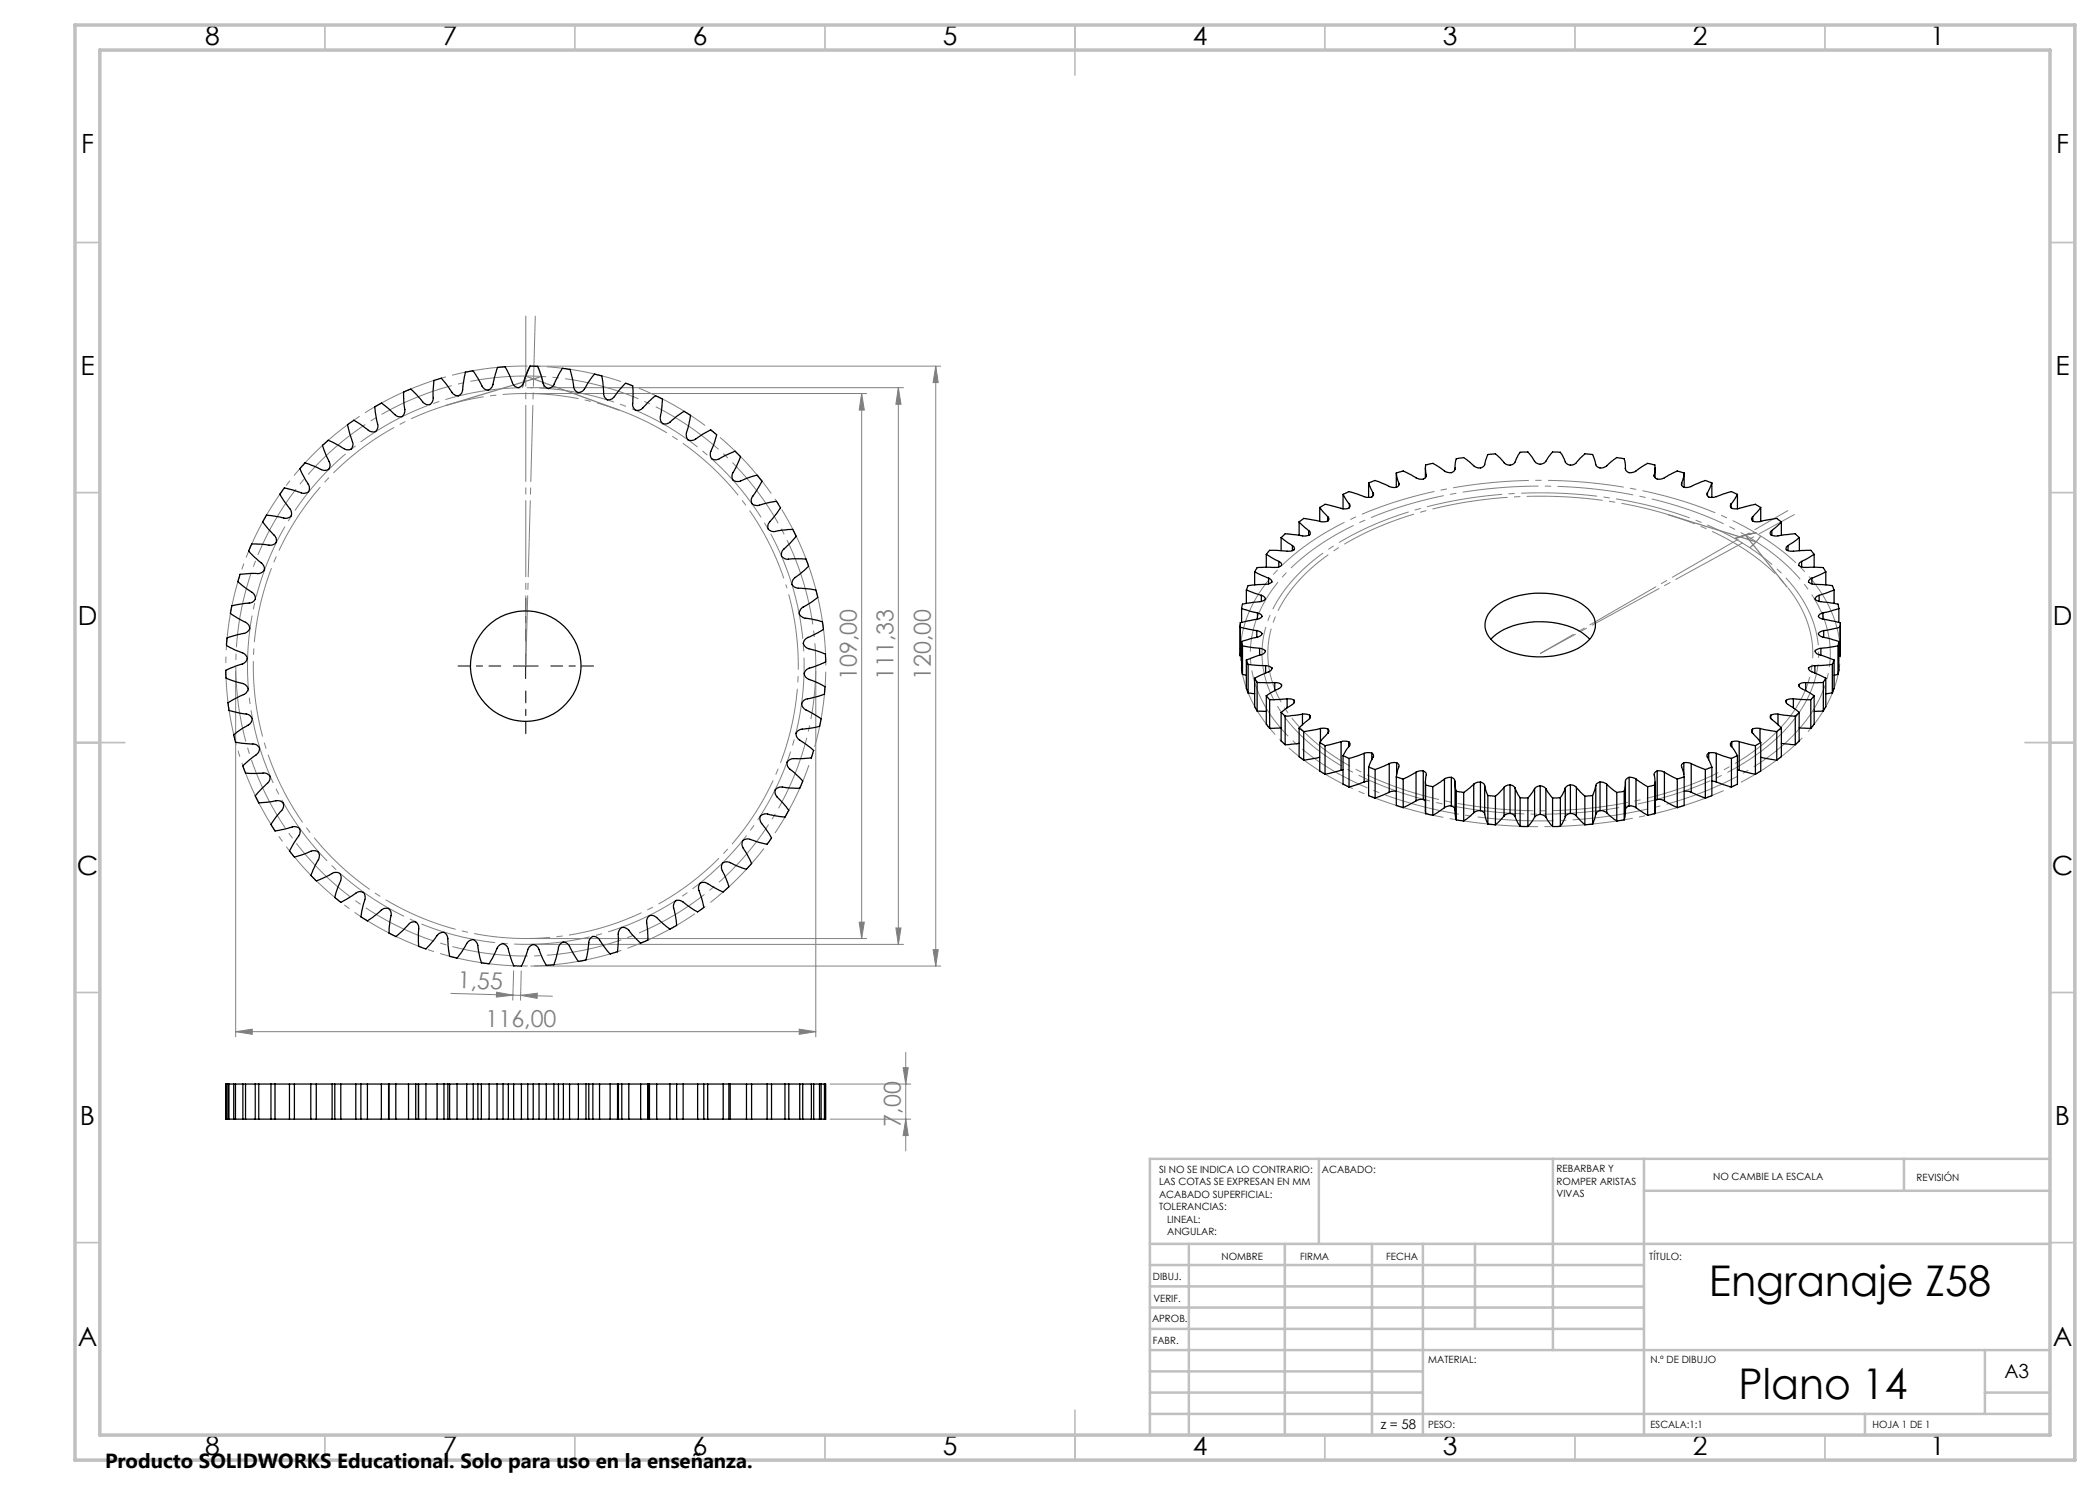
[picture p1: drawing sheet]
<svg xmlns="http://www.w3.org/2000/svg" width="420mm" height="297mm" viewBox="0 0 420 297" stroke-linecap="round" stroke-linejoin="round" font-family="sans-serif">
<g fill="none" stroke="#808080" stroke-width=".2">
<path d="M106.2 77.5h74.5M106.2 78.7h67.1M106.2 73.2h81.9M172.3 78.7l.6 3.3h-1.1zM172.3 78.7v109M179.7 77.5l.5 3.4h-1zM179.7 77.5v111.4M187.1 73.2l.5 3.3h-1zM187.1 73.2v120M47.1 134.2v73.2M163.2 134.2v73.2M90.2 198.7l12.4 .3"/>
<path d="M99.3 198.4l3.3 .6-3.3 .4zM102.6 199l1.5 .1M102.7 194.2l-.1 5.8M104.1 199.1l3.4-.5-.1 1.1zM104.1 199.1l6.4 .1M104.2 194.2l-.1 5.9M106.2 188.9h74.5M106.2 187.7h67.1M106.2 193.2h81.9M171.8 184.4h1.1l-.6 3.3zM179.2 185.6h1l-.5 3.3zM186.6 189.9h1l-.5 3.3z"/>
<path d="M47.1 206.3l3.3-.5v1.1zM47.1 206.3h116.1M159.8 205.8l3.4 .5-3.4 .6zM166 216.8h16.1M180.6 213.5h1l-.4 3.3zM181.2 210.5v19.7M166 223.8h16.1M181.2 223.8l.4 3.3h-1z"/>
</g>
<path d="M105.1 75.2l18.7 6.8M106 73.2a17.7 17.7 0 0 0-1.5 4.4M106.1 73l-1.1 2.6-.5 1.7M107.5 73.3a15.9 15.9 0 0 1 1.3 4.4M108.3 75.3l-19 5.8M333.7 103l17.5 5.4M349.1 107l8.3 10.4M351.1 106.6l-4.2 1.1M351.3 106.5l-4.2 1.1M352.1 107.2l-.9 1.2-1.2 1.2" fill="none" stroke="#808080" stroke-width=".25"/>
<path d="M361 147a23.5 23.5 0 0 0 7-18.4 26 26 0 0 0-9.1-16.3 61.1 61.1 0 0 0-25.5-13 99 99 0 0 0-58.5 2.5 50.4 50.4 0 0 0-21.2 14.3 22 22 0 0 0-4.8 20.3 30.5 30.5 0 0 0 11.9 15.6 72.1 72.1 0 0 0 30.7 12 97.8 97.8 0 0 0 51-4.9 51.2 51.2 0 0 0 18.5-12.1" fill="none" stroke="#808080" stroke-width=".2" stroke-dasharray="15.2 1.3 1.3 1.3" stroke-dashoffset="-.8" stroke-linecap="butt"/>
<path d="M356.2 145.5a21.3 21.3 0 0 0 6.3-16.7 24.3 24.3 0 0 0-9-15.5 59.4 59.4 0 0 0-26.4-12.1 89.4 89.4 0 0 0-50.3 3.7 43.9 43.9 0 0 0-18.7 13.3 19.6 19.6 0 0 0-.2 24.8 42.7 42.7 0 0 0 18.5 13.3 89.2 89.2 0 0 0 53 3.4 57.5 57.5 0 0 0 24.6-12.1l2.2-2.1" fill="none" stroke="#808080" stroke-width=".2" stroke-dasharray="15.2 1.3 1.3 1.3" stroke-dashoffset="3.5" stroke-linecap="butt"/>
<path d="M357.2 145.8a21.8 21.8 0 0 0 6.4-17.1 24.8 24.8 0 0 0-9.1-15.7 60.7 60.7 0 0 0-26.9-12.4 91.4 91.4 0 0 0-51.5 3.8 44.8 44.8 0 0 0-19.1 13.5 20.1 20.1 0 0 0-.2 25.4 43 43 0 0 0 17.8 13.1 89.7 89.7 0 0 0 48.3 5.3 67.6 67.6 0 0 0 28.7-11l3.4-2.7 2.2-2.2" fill="none" stroke="#808080" stroke-width=".2" stroke-dasharray="15.2 1.3 1.3 1.3" stroke-dashoffset=".6" stroke-linecap="butt"/>
<path d="M158.4 116.9a55.7 55.7 0 0 0-93.3-22.4 55.7 55.7 0 0 0 25.7 92.5 55.7 55.7 0 0 0 68.4-67.3l-.8-2.8M359.3 146.4a22.7 22.7 0 0 0 6.7-17.7 25.8 25.8 0 0 0-9.6-16.5 61.9 61.9 0 0 0-26.6-12.5 95.2 95.2 0 0 0-55 3.6 46.7 46.7 0 0 0-19.9 14 20.9 20.9 0 0 0-.2 26.5 44.8 44.8 0 0 0 18.5 13.6 92.9 92.9 0 0 0 47.4 6 73.8 73.8 0 0 0 31.9-11.2 40 40 0 0 0 6.8-5.8" fill="none" stroke="#808080" stroke-width=".2" stroke-dasharray="15.2 1.3 1.3 1.3" stroke-dashoffset="4.2" stroke-linecap="butt"/>
<path d="M162.5 115.7a60 60 0 0 0-100.5-24.2 60 60 0 0 0 27.6 99.7 60 60 0 0 0 73.8-72.5l-.9-3" fill="none" stroke="#808080" stroke-width=".2" stroke-dasharray="15.2 1.3 1.3 1.3" stroke-dashoffset=".1" stroke-linecap="butt"/>
<path d="M157.3 117.3a54.5 54.5 0 0 0-91.3-22 54.5 54.5 0 0 0 25.1 90.5 54.5 54.5 0 0 0 66.9-65.8l-.7-2.7" fill="none" stroke="#808080" stroke-width=".2" stroke-dasharray="15.2 1.3 1.3 1.3" stroke-dashoffset="-1.7" stroke-linecap="butt"/>
<path d="M160.6 116.2a58 58 0 0 0-97.2-23.3 58 58 0 0 0 26.7 96.3 58 58 0 0 0 71.3-70l-.8-3" fill="none" stroke="#808080" stroke-width=".2" stroke-dasharray="15.2 1.3 1.3 1.3" stroke-dashoffset="6.4" stroke-linecap="butt"/>
<g fill="none" stroke="#c0c0c0" stroke-width=".35">
<path d="M65 5v5M115 5v5M165 5v5M215 5v10M265 5v5M315 5v5M365 5v5M15 48.5h5M410 48.5h5M15 98.5h5M410 98.5h5M15 148.5h10"/>
<path d="M405 148.5h10M15 198.5h5M410 198.5h5M15 248.5h5M410 248.5h5M65 287v5M115 287v5M165 287v5M215 282v10M265 287v5M315 287v5M365 287v5"/>
</g>
<g fill="none" stroke="#c0c0c0" stroke-width=".5">
<path d="M263.8 231.8v17M310.6 231.8v38.2M328.8 231.8v55.2M328.8 238.2h81.2M380.8 231.8v6.4M410 231.8h-180v55.2M230 248.8h180M230 257.3h98.8M230 253h98.8M237.8 248.8v38.2M257 248.8v38.2M274.4 248.8v38.2"/>
<path d="M284.6 248.8v38.2M295 248.8v17M230 265.8h98.8M230 261.5h98.8M230 278.5h54.6M230 274.3h54.6M230 270h180M397 278.5h13M397 270v12.8M230 282.8h180M373 282.8v4.2"/>
</g>
<path d="M15 5h400v287h-400zM20 10h390v277h-390z" fill="none" stroke="#c0c0c0" stroke-width=".7"/>
<path d="M100.2 133.2h-8.6M105.2 128.2v-8.5M105.2 138.2v8.6M110.2 133.2h8.5" fill="none" stroke="#000" stroke-width=".2" stroke-dasharray="15.2 1.3 1.3 1.3" stroke-dashoffset="12.9"/>
<path d="M102.7 133.2h4.9M105.1 130.7v5" fill="none" stroke="#000" stroke-width=".2"/>
<path d="M308.1 130.7l49.5-28.6" fill="none" stroke="#808080" stroke-width=".2" stroke-dasharray="15.2 1.3 1.3 1.3" stroke-dashoffset="7.6"/>
<path d="M308.1 130.7l50.8-27.8" fill="none" stroke="#808080" stroke-width=".2" stroke-dasharray="15.2 1.3 1.3 1.3" stroke-dashoffset="7.2"/>
<path d="M105.2 133.2v-70M105.2 133.2l1.9-70" fill="none" stroke="#808080" stroke-width=".2" stroke-dasharray="15.2 1.3 1.3 1.3" stroke-dashoffset="1.2"/>
<g fill="#808080">
<path d="M47.1 206.3l3.3-.5v1.1zM159.8 205.8l3.4 .5-3.4 .6z"/>
<path d="M179.7 77.5l.5 3.4h-1zM179.2 185.6h1l-.5 3.3zM172.3 78.7l.6 3.3h-1.1zM171.8 184.4h1.1l-.6 3.3zM187.1 73.2l.5 3.3h-1zM186.6 189.9h1l-.5 3.3zM180.6 213.5h1l-.4 3.3zM181.2 223.8l.4 3.3h-1z"/>
<path d="M99.3 198.4l3.3 .6-3.3 .4zM104.1 199.1l3.4-.5-.1 1.1z"/>
</g>
<g fill="none" stroke="#000" stroke-width=".25">
<path d="M61 92.6l2.5 .9a1.71 1.71 0 0 0 2.4 .2 1.97 1.97 0 0 0-.5-2.2l-.9-2.4 .1-.2 1.1-.9 2.3 1.2a1.88 1.88 0 0 0 2.2 .6 1.96 1.96 0 0 0 0-2.3l-.7-2.6 .3-.2 1-.7 2.2 1.5a2.2 2.2 0 0 0 2 .9 1.48 1.48 0 0 0 .4-2l-.5-3 1.4-.8 1.7 1.4a2.89 2.89 0 0 0 2 1.4 1.29 1.29 0 0 0 .9-1.9l-.2-3.1 .4-.2 1.1-.4 2.1 2.2a1.21 1.21 0 0 0 1 .9 1.21 1.21 0 0 0 1.2-.5l.1-.6 .2-3.7 1.5-.5 1.6 2.1a1.98 1.98 0 0 0 1.8 1.5 1.87 1.87 0 0 0 .9-2.2l.5-2.6 1.5-.2 1.4 2.2a1.99 1.99 0 0 0 1.6 1.6 1.72 1.72 0 0 0 1.1-1.6l.8-2.9 1.1-.1h.4l1.3 2.8a1.33 1.33 0 0 0 1.7 1.2 2.16 2.16 0 0 0 1-1.7l1-2.5h1l.5 .1 .9 2.4a1.94 1.94 0 0 0 1.3 2 1.94 1.94 0 0 0 1.5-1.7l1.3-2.3h.6l.9 .2 .6 2.5a2 2 0 0 0 .9 2 1.43 1.43 0 0 0 1.7-1l1.7-2.6 .3 .1 1.2 .3 .3 3a1.34 1.34 0 0 0 1.2 1.8 2.34 2.34 0 0 0 1.5-1.4l1.7-1.9 .4 .1 1 .4 .1 2.6a2.26 2.26 0 0 0 .4 2.1 1.45 1.45 0 0 0 1.9-.7l2.2-2.1 .5 .3 .9 .4-.3 3.1a1.41 1.41 0 0 0 .6 1.9 1.66 1.66 0 0 0 1.5-.7l2.5-1.8 1.3 .8-.4 2.1a2.97 2.97 0 0 0-.3 2.5 1.3 1.3 0 0 0 2.1-.1l2.6-1.6 1.2 1-.6 2a2.86 2.86 0 0 0-.6 2.4 1.29 1.29 0 0 0 2.1 .1l2.8-1.3 1 1 .1 .1-.1 .5-1.2 2.4a1.23 1.23 0 0 0 .3 2.1 2.9 2.9 0 0 0 2.2-.6l2.1-.7 1 1.2-1.6 2.7a1.25 1.25 0 0 0 .1 2.1 3.1 3.1 0 0 0 2.2-.3l2.2-.4 .2 .3 .6 1-1.3 1.7a3.1 3.1 0 0 0-1.2 2.1 1.31 1.31 0 0 0 1.9 .8l3-.3 .7 1.3-1.4 1.7a3.1 3.1 0 0 0-1.5 1.9 1.3 1.3 0 0 0 1.8 1h3.1l.4 1.1 .1 .4-2.3 1.9a1.39 1.39 0 0 0-.8 2 2.34 2.34 0 0 0 1.9 .5l2.7 .3 .1 .6 .2 .9-2.1 1.5a1.9 1.9 0 0 0-1.6 1.7 1.99 1.99 0 0 0 2.1 1.1l2.6 .6 .2 1.5-3.1 1.6a1.12 1.12 0 0 0-.9 1.1 1.12 1.12 0 0 0 .9 1.1l3.5 1.1v1.6l-2.8 1.1a1.34 1.34 0 0 0-1.4 1.6 2.19 2.19 0 0 0 1.7 1.1l2.4 1.1v.8l-.1 .7-2.6 .8a2.12 2.12 0 0 0-1.9 .9 1.45 1.45 0 0 0 1.2 1.7l2.6 1.6-.2 1.1-.1 .4-3 .5a1.26 1.26 0 0 0-1.6 1.4 3.3 3.3 0 0 0 1.7 1.5l1.7 1.4-.4 1.5-3.1 .1a1.52 1.52 0 0 0-1.8 .9 1.89 1.89 0 0 0 1.3 1.8l1.8 1.8-.3 .9-.3 .6-2.6-.2a1.71 1.71 0 0 0-2.3 .6 2.03 2.03 0 0 0 1.1 2l1.7 2-.6 1-.2 .3-2.6-.4a2.13 2.13 0 0 0-2.2 .1 1.49 1.49 0 0 0 .4 2l1.7 2.5-.9 1.2-2.1-.5a2.83 2.83 0 0 0-2.4-.4 1.36 1.36 0 0 0 0 2.1l1.4 2.7-1 1.1-2.1-.7a2.77 2.77 0 0 0-2.3-.7 1.34 1.34 0 0 0-.3 2.1l1.2 2.9-1.2 1-1.9-1a3.2 3.2 0 0 0-2.3-.9 1.35 1.35 0 0 0-.5 2l.9 3-1.3 .9-1.8-1.2a3.2 3.2 0 0 0-2.2-1.1 1.29 1.29 0 0 0-.6 1.9l.4 3.1-1.3 .7-1.7-1.4a2.97 2.97 0 0 0-2-1.3 1.29 1.29 0 0 0-.9 1.9l.2 3-1.5 .6-1.5-1.5a3.2 3.2 0 0 0-1.6-1.6 1.13 1.13 0 0 0-1.4 1.3l-.1 3.6-1.5 .4-1.6-2.1a1.8 1.8 0 0 0-2-1.3 1.69 1.69 0 0 0-.7 1.6l-.5 3-1.5 .3-1.2-1.9a3.5 3.5 0 0 0-1.3-1.8 1.25 1.25 0 0 0-1.6 1.4l-.8 3-1.5 .1-1-2a3.1 3.1 0 0 0-1.3-2.1 1.32 1.32 0 0 0-1.6 1.4l-1.1 2.8h-.8h-.8l-1-3a1.46 1.46 0 0 0-1.3-1.4 2.09 2.09 0 0 0-1.3 1.7l-1.3 2.3-.8-.1-.7-.1-.6-2.6a1.99 1.99 0 0 0-1-2.1 1.9 1.9 0 0 0-1.8 1.6l-1.5 2.1-1.5-.3-.3-2.7a2 2 0 0 0-.8-2.1 1.85 1.85 0 0 0-1.9 1.3l-1.7 2-.4-.1-1.1-.4v-2.6a2.09 2.09 0 0 0-.4-2.2 1.43 1.43 0 0 0-1.9 .7l-2.2 2.1-1.4-.7 .3-3a1.3 1.3 0 0 0-.8-2 2.27 2.27 0 0 0-1.7 1l-2.1 1.6-1-.6-.3-.2 .5-2.6a1.73 1.73 0 0 0-.2-2.4 1.56 1.56 0 0 0-1.7 .5l-2.6 1.6-1.2-1 .6-2.1a3 3 0 0 0 .5-2.4 1.27 1.27 0 0 0-2-.1l-2.4 1.1-.4 .2-.2-.1-.9-1 1.3-2.8a1.23 1.23 0 0 0-.4-2.1 2.9 2.9 0 0 0-2.1 .6l-2.1 .6-.7-.7-.3-.5 1.1-1.9a3.1 3.1 0 0 0 1-2.2 1.16 1.16 0 0 0-1.6-.7l-3.4 .8-.8-1.3 1.5-2.1a2.1 2.1 0 0 0 1-2 1.41 1.41 0 0 0-1.9-.6l-3 .4-.8-1.4 1.5-1.7a3 3 0 0 0 1.5-1.9 1.31 1.31 0 0 0-1.8-.9l-3.1-.1-.5-1.4 1.6-1.5a3.2 3.2 0 0 0 1.7-1.7 1.32 1.32 0 0 0-1.7-1.2l-3.1-.4-.4-1.4 1.8-1.3a2.81 2.81 0 0 0 1.9-1.6 1.21 1.21 0 0 0-1.2-1.3l-3.4-.7-.2-1.6 2.3-1.2a1.94 1.94 0 0 0 1.7-1.5 1.94 1.94 0 0 0-1.9-1.3l-2.5-.9v-.6v-.9l2.4-1a1.99 1.99 0 0 0 1.9-1.4 1.6 1.6 0 0 0-1.4-1.3l-2.8-1.3v-.4l.1-1.1 3-.9a1.49 1.49 0 0 0 1.5-1.2 2 2 0 0 0-1.6-1.4l-2.2-1.4 .3-1.6 2.6-.4a1.87 1.87 0 0 0 2.1-.9 1.98 1.98 0 0 0-1.5-1.8l-2-1.7 .3-1.2 .1-.2 2.7-.2a1.94 1.94 0 0 0 2.1-.7 1.93 1.93 0 0 0-1.2-1.9l-1.9-1.9 .5-1.1 .1-.3 2.7 .1a1.93 1.93 0 0 0 2.2-.4 1.59 1.59 0 0 0-.7-1.8l-2-2.3 .3-.5 .5-.9 3 .5a1.36 1.36 0 0 0 2-.7 2.32 2.32 0 0 0-.9-1.8l-1.4-2.2 .6-.9 .3-.3 2.5 .7a1.96 1.96 0 0 0 2.3 0 1.88 1.88 0 0 0-.5-2.2l-1.2-2.4zM268.6 98.9l1.3 1.9M268.6 98.9v2.9M273.7 96.6l.9 2M273.7 96.6l.3-.2a2.07 2.07 0 0 1 2.5 .3l1 .4a1.5 1.5 0 0 0 2.3-.2v-.3M273.7 96.6v2.9M274.6 98.6a.73 .73 0 0 1-.2 .8 .73 .73 0 0 1-.8 .1l-2.6-.8a2.13 2.13 0 0 0-2.4 .2M274.6 98.6v.5M279.3 94.6l.5 2M279.3 94.6l.5-.2a1.94 1.94 0 0 1 2.2 .5l.9 .5a1.52 1.52 0 0 0 2.4-.2v-.2M279.3 94.6v2.9M279.8 96.6v.4"/>
<path d="M285.1 93.6v1.9M285.3 95l-.2-2 .4-.1a1.86 1.86 0 0 1 2.3 .5l.5 .4a1.8 1.8 0 0 0 2.6 .3l.2-1.6a.83 .83 0 0 1 1.1-.9l.5-.1 1.6 1.2a1.59 1.59 0 0 0 2.6 .3l.4-1.4a.95 .95 0 0 1 1.2-.8h.2a.64 .64 0 0 1 .9 .4l.6 .6a2.07 2.07 0 0 0 1.8 1.2h.2a1.45 1.45 0 0 0 1.1-1.4l.3-.4a1.28 1.28 0 0 1 1.6-.8h.4l.9 1.1a1.58 1.58 0 0 0 1.5 1.3 1.58 1.58 0 0 0 1.6-1.3l.9-1.1h.6a1.22 1.22 0 0 1 1.5 1l.2 .2a1.5 1.5 0 0 0 1.2 1.4 1.5 1.5 0 0 0 1.7-.9l.6-.7a1.42 1.42 0 0 1 1.8-.5h.4l.5 1.2a1.35 1.35 0 0 0 .8 1.4 1.35 1.35 0 0 0 1.5-.3l1.2-1.1a1.61 1.61 0 0 1 2-.4l.3 .1 .2 .9a1.64 1.64 0 0 0 .4 1.6 1.86 1.86 0 0 0 2.4-.5l.8-.6a1.68 1.68 0 0 1 2-.3l.4 .1-.2 2M285.3 95v.2M291 93.6v.2M325.1 93.6v.2M330.8 95v.2M331 93.6v1.9M336.3 96.6v.4M336.8 94.6l-.5-.2a1.68 1.68 0 0 0-1.9 .3l-1.2 .7a1.52 1.52 0 0 1-2.4-.2v-.2M336.8 94.6l-.5 2M336.8 94.6v2.9M341.5 98.6a.73 .73 0 0 0 .2 .8 .73 .73 0 0 0 .8 .1l2.6-.8a2.13 2.13 0 0 1 2.4 .2"/>
<path d="M341.5 98.6v.5M342.4 96.6l-.3-.2a2.07 2.07 0 0 0-2.5 .3l-1 .4a1.5 1.5 0 0 1-2.3-.2v-.3M342.4 96.6l-.9 2M342.4 96.6v2.9M347.5 98.9l-1.3 1.9M347.5 98.9v2.9M249.3 118l3 1.1M249.3 118v2.7M250.9 114.4l2.8 1.2M250.9 114.4v2.6M252.3 119.1h.1a.55 .55 0 0 1 .6 .6 .55 .55 0 0 1-.6 .5l-3.9 .6-.2 .9M252.3 119.1v1.2"/>
<path d="M253.3 110.9l2.5 1.4M253.3 110.9v2.5M253.7 115.6a.67 .67 0 0 1 .6 .9 2.6 2.6 0 0 1-2.1 .4l-1.7 .1a.88 .88 0 0 0-1.2 .9v.1M253.7 115.6v1.2M255.8 112.3a.57 .57 0 0 1 .5 .6 .57 .57 0 0 1-.6 .5l-3.4 .1a.98 .98 0 0 0-1.2 .7l-.2 .2M255.8 112.3v1.1M256.2 107.5l2.3 1.6M256.2 107.5v2.6M258.5 109.1a.56 .56 0 0 1 .4 .7 .56 .56 0 0 1-.7 .4l-3.4-.1a1.15 1.15 0 0 0-1.4 .7l-.1 .1M258.5 109.1v1M259.8 104.4l1.9 1.7M259.8 104.4v2.7"/>
<path d="M261.7 106.1a.58 .58 0 0 1 .3 .8 .58 .58 0 0 1-.7 .3l-3.4-.4a1.29 1.29 0 0 0-1.5 .5l-.2 .2M261.7 106.1v1M263.9 101.5l1.6 1.8M263.9 101.5v2.8M265.5 103.3a.61 .61 0 0 1 .2 .8 .61 .61 0 0 1-.8 .2l-3.3-.5a1.47 1.47 0 0 0-1.6 .4l-.2 .2M265.5 103.3v.9M269.9 100.8a.69 .69 0 0 1-.1 .8 .69 .69 0 0 1-.8 .2l-2.8-.7a1.53 1.53 0 0 0-2 .2l-.3 .2M269.9 100.8v.7M346.2 100.8a.69 .69 0 0 0 .1 .8 .69 .69 0 0 0 .8 .2l4-.9 1 .6M346.2 100.8v.8M350.6 103.3a.61 .61 0 0 0-.2 .8 .61 .61 0 0 0 .8 .2l3.3-.5a1.47 1.47 0 0 1 1.6 .4l.2 .2M350.6 103.3v.9"/>
<path d="M352.1 101.5l-1.5 1.8M352.1 101.5v2.8M354.4 106.1a.58 .58 0 0 0-.3 .8 .58 .58 0 0 0 .7 .3l3.4-.4a1.29 1.29 0 0 1 1.5 .5l.2 .2M354.4 106.1v1M356.3 104.4l-1.9 1.7M356.3 104.4v2.7M357.6 109.1a.56 .56 0 0 0-.4 .7 .56 .56 0 0 0 .7 .4l3.4-.1a1.15 1.15 0 0 1 1.4 .7l.1 .1M357.6 109.1v1M359.9 107.5l-2.3 1.6M359.9 107.5v2.6M360.3 112.3a.57 .57 0 0 0-.5 .6 .57 .57 0 0 0 .6 .5l3.4 .1a.98 .98 0 0 1 1.2 .7l.2 .2M360.3 112.3v1.1"/>
<path d="M362.4 115.6a.67 .67 0 0 0-.6 .9 2.6 2.6 0 0 0 2.1 .4l1.7 .1a.88 .88 0 0 1 1.1 .9l.1 .1M362.4 115.6v1.2M362.8 110.9l-2.5 1.4M362.8 110.9v2.5M363.8 119.1h-.2a.55 .55 0 0 0-.6 .6 .55 .55 0 0 0 .6 .5l4 .6 .2 .9M363.8 119.1v1.2M365.2 114.4l-2.8 1.2M365.2 114.4v2.6M366.8 118l-3 1.1M366.8 118v2.7M248 130.7v.5M248 125v6.2"/>
<path d="M248 131.2h.3M248.3 128.3l.2 .9M248.3 121.7l3.2 .9M248.3 128.3v5.8l.2 .8M248.3 121.7v2.8M248.5 129.2l3.4 .5M248.5 134.9l.8 .1M248.5 129.2v5.7M249.3 132l.3 .9M249.3 132v5.7l.3 .9M249.6 132.9l3.5 .2M249.6 138.6l1.3 .1"/>
<path d="M249.6 132.9v5.7M250.9 135.6l.5 .9M250.9 135.6v5.8l.5 .8M251.4 126.1h.1a.87 .87 0 0 1 .9 .8 2.69 2.69 0 0 1-2.1 .8l-2 .6M251.4 126.1v1.4M251.4 136.5h3.6M251.4 136.5v5.7M251.5 122.6a.92 .92 0 0 1 .9 .8 2.43 2.43 0 0 1-1.9 .6l-2.5 .6v.8l3.4 .7M251.5 122.6v1.3M251.9 129.7h.2a1.03 1.03 0 0 1 .9 .6 1.57 1.57 0 0 1-1.5 .9l-2.2 .8M251.9 129.7v1.4M253.1 133.1l.6 .1 .7 .4"/>
<path d="M253.1 133.1v1.5M253.3 139.1l.6 .8M253.3 139.1v5.7l.6 .9M253.9 139.9v5.8M254.4 133.6a1.06 1.06 0 0 1-1.1 .9l-2.4 1.1M254.4 133.6v.1M255 136.5l.7 .1 .6 .3M255 136.5v1.6M256.3 136.9a.89 .89 0 0 1-.9 1l-2.1 1.2M256.3 136.9v.3M257.4 139.8h.6l.8 .2M257.4 139.8l-3.5 .1"/>
<path d="M257.4 139.8v1.8M298.2 127.8a14.1 14.1 0 0 1 11.1-3.4 12.4 12.4 0 0 1 8.6 3.4M298.7 121.6a15.4 15.4 0 0 1 11.7-2.8 11.6 11.6 0 0 1 7.7 3.6 4.2 4.2 0 0 1-1 6.2 15.5 15.5 0 0 1-10.9 2.7 11.5 11.5 0 0 1-8.5-4 4.1 4.1 0 0 1 1-5.7zM358.7 139.8l3.5 .1M358.7 139.8h-.6l-.8 .2M358.7 139.8v1.8M359.8 136.9a.89 .89 0 0 0 .8 1l2.2 1.2M359.8 136.9v.3M361.1 136.5l-.7 .1-.6 .3M361.1 136.5v1.6M361.7 133.6a1.06 1.06 0 0 0 1.1 .9l2.4 1.1M361.7 133.6v.1"/>
<path d="M362.2 139.9v5.8M362.8 139.1l-.6 .8M362.8 139.1v5.7l-.6 .9M363 133.1l-.6 .1-.7 .4M363 133.1v1.5M364.2 129.7h-.2a1.03 1.03 0 0 0-1 .6 1.57 1.57 0 0 0 1.6 .9l2.2 .8M364.2 129.7v1.4M364.6 122.6a.85 .85 0 0 0-.9 .8 2.43 2.43 0 0 0 1.9 .6l2.5 .6v.8l-3.4 .7M364.6 122.6v1.3M364.7 136.5h-3.6M364.7 136.5v5.7M364.7 126.1h-.1a.87 .87 0 0 0-.9 .8 2.69 2.69 0 0 0 2.1 .8l2 .6"/>
<path d="M364.7 126.1v1.4M365.2 135.6l-.5 .9M365.2 135.6v5.8l-.5 .8M366.5 132.9l-3.5 .2M366.5 138.6l-1.3 .1M366.5 132.9v5.7M366.8 132l-.3 .9M366.8 132v5.7l-.3 .9M367.6 129.2l-3.4 .5M367.6 134.9l-.8 .1M367.6 129.2v5.7M367.8 121.7l-3.2 .9"/>
<path d="M367.8 128.3l-.2 .9M367.8 128.3v5.8l-.2 .8M367.8 121.7v2.8M368.1 130.7v.5M368.1 125v6.2M368.1 131.2h-.3M251.4 142.2l1.9 .1M256.2 142.5l.8 .7M256.2 142.5v5.7l.8 .7M256.2 145.6l-2.3 .1M257 143.2v5.7M258.8 140a.68 .68 0 0 1-.3 .9l-2.3 1.6"/>
<path d="M258.8 140v.5M259.8 145.6l.9 .7M259.8 145.6v5.7l.9 .7M259.8 148.7l-2.8 .2M260.5 142.8h.6l.8 .2M260.5 142.8l-3.5 .4M260.5 142.8v2.2M260.7 146.3v5.7M261.9 143a.69 .69 0 0 1-.4 1.1l-1.7 1.5M261.9 143v.7M263.9 148.5l1.1 .7M263.9 148.5v5.7l1.1 .7"/>
<path d="M263.9 151.4l-3.2 .6M264.1 145.7h1l.5 .1M264.1 145.7l-3.4 .6M264.1 145.7v2.6M265 149.2v5.7M265.6 145.8a.64 .64 0 0 1-.3 1.1l-1.4 1.6M265.6 145.8v.8M268.2 148.3l.4-.1 1.1 .1M268.2 148.3l-3.2 .9M268.2 154.1l-3.2 .8M268.2 148.3v5.8M268.6 151.1l1.2 .6"/>
<path d="M268.6 151.1v5.7l1.2 .6M268.6 153.9l-.4 .2M269.7 148.3a.62 .62 0 0 1 0 1.1l-1.1 1.7M269.7 148.3v1.1M269.8 151.7v5.7M272.8 150.7l-3 1M272.8 156.4l-3 1M272.8 150.7v5.7M273.7 153.4l1.3 .5M273.7 153.4v5.7l1.3 .5M273.7 156.2l-.9 .2M274.4 150.6a.68 .68 0 0 1 .1 1.1l-.8 1.7"/>
<path d="M274.4 150.6l-1-.1-.6 .2M274.4 150.6v1.3M275 153.9v5.7M277.8 152.7l-2.8 1.2M277.8 158.4l-2.8 1.2M277.8 152.7v5.7M279.3 155.4l1.3 .4M279.3 155.4v5.7l1.3 .4M279.3 158.3h-.9l-.6 .1M279.3 152.5a.81 .81 0 0 1 .3 1.4l-.3 1.5M279.3 152.5h-.9l-.6 .2M279.3 152.5v2.4"/>
<path d="M280.6 155.8v5.7M283.2 154.4l-2.6 1.4M283.2 154.4v5.8M284.7 154.2a.84 .84 0 0 1 .5 1.3l-.1 1.5 1.5 .3M284.7 154.2h-.6l-.9 .2M284.7 159.9l.4 .3M284.7 159.9h-.6l-.9 .3M284.7 154.2v5.7M285.1 156.4v6.3M286.6 157.3v5.8M288.9 155.8l-2.3 1.5M288.9 155.8v5.7"/>
<path d="M290.3 155.5a1.09 1.09 0 0 1 .7 1.5l.3 1.3M290.3 155.5h-.8l-.6 .3M290.3 155.5v5.7M291 156.4v6.3l.3 1.3M291.3 158.3l1.4 .2M291.3 158.3v5.7M292.7 158.5v5.7M294.7 156.8l-2 1.7M294.7 156.8v5.8M296.1 156.4a.97 .97 0 0 1 .8 .7M296.1 156.4l-.6 .1-.8 .3M296.1 156.4v5.7"/>
<path d="M296.9 157.1l.7 2M296.9 157.1v5.7M297.6 159.1l1.5 .1M297.6 159.1v5.7M299.1 159.2v5.8M300.8 157.5l-1.7 1.7M300.8 157.5v5.7M302 157l.5 .1 .5 .5M302 157l-.6 .1-.6 .4M302 157v5.7M303 157.6l1 2M303 157.6v5.7"/>
<path d="M304 159.6h1.6M304 159.6v5.7M305.6 159.6v5.7M306.9 157.7l-1.3 1.9M306.9 157.7v5.7M308 157.2l.8 .2 .4 .3M308 157.2l-.8 .2-.3 .3M308 157.2v5.7M309.2 157.7l1.3 1.9M309.2 157.7v5.7M310.5 159.6v5.7M312.1 159.6h-1.6"/>
<path d="M312.1 159.6v5.7M313.1 157.6l-1 2M313.1 157.6v5.7M314.1 157l.5 .1 .7 .4M314.1 157l-.6 .1-.4 .5M314.1 157v5.7M315.3 157.5l1.7 1.7M315.3 157.5v5.7M317 159.2v5.8M318.5 159.1l-1.5 .1M318.5 159.1v5.7M319.2 157.1l-.7 2"/>
<path d="M319.2 157.1v5.7M320 156.4l.6 .1 .7 .3M320 156.4a.97 .97 0 0 0-.8 .7M320 156.4v5.7M321.3 156.8l2.1 1.7M321.3 156.8v5.8M323.4 158.5v5.7M324.8 158.3l-1.4 .2M324.8 158.3v5.7M325.1 156.4v6.3l-.3 1.3M325.8 155.5h.8l.6 .3M325.8 155.5a1.09 1.09 0 0 0-.7 1.5l-.3 1.3"/>
<path d="M325.8 155.5v5.7M327.2 155.8l2.3 1.5M327.2 155.8v5.7M329.5 157.3v5.8M331 156.4v6.3M331.4 154.2h.6l.9 .2M331.4 154.2a.84 .84 0 0 0-.5 1.3l.1 1.5-1.5 .3M331.4 159.9l-.4 .3M331.4 159.9h.6l.9 .3M331.4 154.2v5.7M332.9 154.4l2.6 1.4M332.9 154.4v5.8"/>
<path d="M335.5 155.8v5.7M336.8 152.5h.9l.5 .2M336.8 152.5a.81 .81 0 0 0-.3 1.4l.3 1.5M336.8 152.5v2.4M336.8 155.4l-1.3 .4M336.8 155.4v5.7l-1.3 .4M336.8 158.3h.9l.5 .1M338.2 152.7l2.9 1.2M338.2 158.4l2.9 1.2M338.2 152.7v5.7M341.1 153.9v5.7M341.7 150.6l1-.1 .6 .2"/>
<path d="M341.7 150.6a.68 .68 0 0 0-.1 1.1l.8 1.7M341.7 150.6v1.3M342.4 153.4l-1.3 .5M342.4 153.4v5.7l-1.3 .5M342.4 156.2l.9 .2M343.3 150.7l3 1M343.3 156.4l3 1M343.3 150.7v5.7M346.3 151.7v5.7M346.4 148.3l.5-.1 .9 .1M346.4 148.3a.62 .62 0 0 0 0 1.1l1.1 1.7M346.4 148.3v1.1"/>
<path d="M347.5 151.1l-1.2 .6M347.5 151.1v5.7l-1.2 .6M347.5 153.9l.3 .2M347.8 148.3l3.3 .9M347.8 154.1l3.3 .8M347.8 148.3v5.8M350.5 145.8a.64 .64 0 0 0 .3 1.1l1.3 1.6M350.5 145.8v.8M351.1 149.2v5.7M352 145.7l3.4 .6M352 145.7h-1l-.5 .1M352 145.7v2.6"/>
<path d="M352.1 148.5l-1 .7M352.1 148.5v5.7l-1 .7M352.1 151.4l3.3 .6M354.2 143a.69 .69 0 0 0 .4 1.1l1.7 1.5M354.2 143v.7M355.4 146.3v5.7M355.6 142.8l3.5 .4M355.6 142.8h-.6l-.8 .2M355.6 142.8v2.2M356.3 145.6l-.9 .7M356.3 145.6v5.7l-.9 .7M356.3 148.7l2.8 .2"/>
<path d="M357.3 140a.68 .68 0 0 0 .3 .9l2.2 1.6M357.3 140v.5M359.1 143.2v5.7M359.8 142.5l-.7 .7M359.8 142.5v5.7l-.7 .7M359.8 145.6l2.4 .1M364.7 142.2l-1.9 .1M283.2 160.2l-2.6 1.3M285.1 162.1v.6M285.1 162.7l1.5 .4M288.9 161.5l-2.3 1.6M290.3 161.2l.5 .3 .2 .4"/>
<path d="M290.3 161.2l-.8 .1-.6 .2M291.3 164l1.4 .2M294.7 162.6l-2 1.6M296.1 162.1a.97 .97 0 0 1 .8 .7M296.1 162.1l-.6 .1-.8 .4M296.9 162.8l.7 2M297.6 164.8l1.5 .2M300.8 163.2l-1.7 1.8M302 162.7l.5 .1 .5 .5M302 162.7l-.6 .1-.6 .4M303 163.3l1 2M304 165.3h1.6"/>
<path d="M306.9 163.4l-1.3 1.9M308 162.9l.8 .2 .4 .3M308 162.9l-.8 .3-.3 .2M309.2 163.4l1.3 1.9M312.1 165.3h-1.6M313.1 163.3l-1 2M314.1 162.7l-.6 .1-.4 .5M314.1 162.7l.5 .1 .7 .4M315.3 163.2l1.7 1.8M318.5 164.8l-1.5 .2M319.2 162.8l-.7 2M320 162.1a.97 .97 0 0 0-.8 .7"/>
<path d="M320 162.1l.6 .1 .7 .4M321.3 162.6l2.1 1.6M324.8 164l-1.4 .2M325.8 161.2l-.5 .3-.2 .4M325.8 161.2l.8 .1 .6 .2M327.2 161.5l2.3 1.6M331 162.7l-1.5 .4M331 162.1v.6M332.9 160.2l2.6 1.3M45.2 216.8v7M45.2 216.8h.4M45.6 216.8h.2"/>
<path d="M45.6 216.8v7M45.8 216.8h.9M45.8 216.8v7M46.7 216.8h.4M46.7 216.8v7M47.1 216.8h1.5M47.1 216.8v7M48.6 216.8h.5M48.6 216.8v7M49.1 216.8h1.9M49.1 216.8v7M51 216.8h.8"/>
<path d="M51 216.8v7M51.8 216.8h2.4M51.8 216.8v7M54.2 216.8h.8M54.2 216.8v7M55 216.8h2.9M55 216.8v7M57.9 216.8h1M57.9 216.8v7M58.9 216.8h3.3M58.9 216.8v7M63.3 216.8h3.1"/>
<path d="M63.3 216.8h-1.1v7h1.1M63.3 216.8v7M66.4 216.8h.6M66.4 216.8v7M67 216.8h1.2M67 216.8v7M68.2 216.8h3M68.2 216.8v7M71.2 216.8h1M71.2 216.8v7M72.2 216.8h1.3M72.2 216.8v7"/>
<path d="M73.5 216.8h2.8M73.5 216.8v7M76.3 216.8h1.4M76.3 216.8v7M77.7 216.8v7M77.7 216.8h.1M77.8 216.8h1.4M77.8 216.8v7M79.2 216.8h2.5M79.2 216.8v7M81.7 216.8h1.4M81.7 216.8v7"/>
<path d="M83.1 216.8h.6M83.1 216.8v7M83.7 216.8h.1M83.7 216.8v7M83.7 216.8h1.5M85.2 216.8h2.2M85.2 216.8v7M87.4 216.8h1.4M87.4 216.8v7M88.8 216.8h.8M88.8 216.8v7M89.6 216.8h.3"/>
<path d="M89.6 216.8v7M89.9 216.8h1.5M89.9 216.8v7M91.4 216.8h1.9M91.4 216.8v7M93.3 216.8h1.4M93.3 216.8v7M94.7 216.8h.9M94.7 216.8v7M95.6 216.8h.7M95.6 216.8v7M96.3 216.8h1.5"/>
<path d="M96.3 216.8v7M97.8 216.8h1.6M97.8 216.8v7M99.4 216.8h1.2M99.4 216.8v7M100.6 216.8h1.1M100.6 216.8v7M101.7 216.8h1M101.7 216.8v7M102.7 216.8h1.6M102.7 216.8v7M104.3 216.8h1.3"/>
<path d="M104.3 216.8v7M105.6 216.8h1M105.6 216.8v7M106.6 216.8h1.2M106.6 216.8v7M107.8 216.8h1.5M107.8 216.8v7M109.3 216.8h1.5M109.3 216.8v7M110.8 216.8h.9M110.8 216.8v7M111.7 216.8h1"/>
<path d="M111.7 216.8v7M112.7 216.8h1.2M112.7 216.8v7M113.9 216.8h1.8M113.9 216.8v7M115.7 216.8h1.5M115.7 216.8v7M117.2 216.8h.6M117.2 216.8v7M117.8 216.8h.8M117.8 216.8v7M118.6 216.8h1.3"/>
<path d="M118.6 216.8v7M119.9 216.8h2.1M119.9 216.8v7M122 216.8h1.5M122 216.8v7M123.5 216.8h.2M123.5 216.8v7M123.7 216.8h.7M123.7 216.8v7M124.4 216.8h1.4M124.4 216.8v7M125.8 216.8h2.3"/>
<path d="M125.8 216.8v7M128.1 216.8h1.5M128.1 216.8v7M129.6 216.8h.1M129.6 216.8h.3M129.6 216.8v7M129.9 216.8h1.4M129.9 216.8v7M131.3 216.8h2.7M131.3 216.8v7M134 216.8h1.3M134 216.8v7"/>
<path d="M135.3 216.8h1.3M135.3 216.8v7M136.6 216.8h2.9M136.6 216.8v7M139.5 216.8h1.3M139.5 216.8v7M140.8 216.8h.7M140.8 216.8v7M141.5 216.8h3.1M141.5 216.8v7M144.6 216.8h1.2M144.6 216.8v7"/>
<path d="M145.8 216.8h.3M145.8 216.8v7M146.1 216.8h3.2M146.1 216.8v7M149.3 216.8h1M149.3 216.8v7M150.3 216.8h3.1M150.3 216.8v7M153.4 216.8h.9M153.4 216.8v7M154.3 216.8h2.7M154.3 216.8v7"/>
<path d="M157 216.8h.8M157 216.8v7M157.8 216.8h2.1M157.8 216.8v7M159.9 216.8h.6M159.9 216.8v7M160.5 216.8h1.8M160.5 216.8v7M162.3 216.8h.4M162.3 216.8v7M162.7 216.8h1.2M162.7 216.8v7"/>
<path d="M163.9 216.8h.3M163.9 216.8v7M164.2 216.8h.7M164.2 216.8v7M164.9 216.8h.1M164.9 216.8v7M165 216.8h.1v7h-.1M165 216.8v7M45.2 223.8h.4M45.6 223.8h.2M45.8 223.8h.9M46.7 223.8h.4"/>
<path d="M47.1 223.8h1.5M48.6 223.8h.5M49.1 223.8h1.9M51 223.8h.8M51.8 223.8h2.4M54.2 223.8h.8M55 223.8h2.9M57.9 223.8h1M58.9 223.8h3.3M63.3 223.8h3.1M66.4 223.8h.6M67 223.8h1.2"/>
<path d="M68.2 223.8h3M71.2 223.8h1M72.2 223.8h1.3M73.5 223.8h2.8M76.3 223.8h1.4M77.7 223.8h.1M77.8 223.8h1.4M79.2 223.8h2.5M81.7 223.8h1.4M83.1 223.8h.6M83.7 223.8h.1M83.7 223.8h1.5"/>
<path d="M85.2 223.8h2.2M87.4 223.8h1.4M88.8 223.8h.8M89.6 223.8h.3M89.9 223.8h1.5M91.4 223.8h1.9M93.3 223.8h1.4M94.7 223.8h.9M95.6 223.8h.7M96.3 223.8h1.5M97.8 223.8h1.6M99.4 223.8h1.2"/>
<path d="M100.6 223.8h1.1M101.7 223.8h1M102.7 223.8h1.6M104.3 223.8h1.3M105.6 223.8h1M106.6 223.8h1.2M107.8 223.8h1.5M109.3 223.8h1.5M110.8 223.8h.9M111.7 223.8h1M112.7 223.8h1.2M113.9 223.8h1.8"/>
<path d="M115.7 223.8h1.5M117.2 223.8h.6M117.8 223.8h.8M118.6 223.8h1.3M119.9 223.8h2.1M122 223.8h1.5M123.5 223.8h.2M123.7 223.8h.7M124.4 223.8h1.4M125.8 223.8h2.3M128.1 223.8h1.5M129.6 223.8h.1"/>
<path d="M129.6 223.8h.3M129.9 223.8h1.4M131.3 223.8h2.7M134 223.8h1.3M135.3 223.8h1.3M136.6 223.8h2.9M139.5 223.8h1.3M140.8 223.8h.7M141.5 223.8h3.1M144.6 223.8h1.2M145.8 223.8h.3M146.1 223.8h3.2"/>
<path d="M149.3 223.8h1M150.3 223.8h3.1M153.4 223.8h.9M154.3 223.8h2.7M157 223.8h.8M157.8 223.8h2.1M159.9 223.8h.6M160.5 223.8h1.8M162.3 223.8h.4M162.7 223.8h1.2M163.9 223.8h.3M164.2 223.8h.7"/>
<path d="M164.9 223.8h.1"/>
<circle cx="105.2" cy="133.2" r="11"/>
</g>
<g font-size="8.5">
<text x="341.8" y="259.3">Engranaje Z58</text>
<text x="347.7" y="279.7">Plano 14</text>
</g>
<g font-size="5.3">
<text x="41" y="8.9">8</text>
<text x="88.5" y="8.9">7</text>
<text x="138.5" y="8.9">6</text>
<text x="188.5" y="8.9">5</text>
<text x="238.5" y="8.9">4</text>
<text x="288.5" y="8.9">3</text>
<text x="338.5" y="8.9">2</text>
<text x="386" y="8.9">1</text>
<text x="16.2" y="30.7">F</text>
<text x="411.2" y="30.7">F</text>
<text x="16.1" y="74.9">E</text>
<text x="411.1" y="74.9">E</text>
<text x="15.5" y="124.9">D</text>
<text x="410.5" y="124.9">D</text>
<text x="15.4" y="174.9">C</text>
<text x="410.4" y="174.9">C</text>
<text x="16" y="224.9">B</text>
<text x="411" y="224.9">B</text>
<text x="15.5" y="269.2">A</text>
<text x="410.5" y="269.2">A</text>
<text x="41" y="290.9">8</text>
<text x="88.5" y="290.9">7</text>
<text x="138.5" y="290.9">6</text>
<text x="188.5" y="290.9">5</text>
<text x="238.5" y="290.9">4</text>
<text x="288.5" y="290.9">3</text>
<text x="338.5" y="290.9">2</text>
<text x="386" y="290.9">1</text>
</g>
<g font-size="4.7" fill="#808080">
<text x="171.3" y="136" transform="rotate(-90 171.3 136)">109,00</text>
<text x="178.7" y="136" transform="rotate(-90 178.7 136)">111,33</text>
<text x="186.1" y="136" transform="rotate(-90 186.1 136)">120,00</text>
<text x="91.5" y="197.7" transform="rotate(2 91.5 197.7)">1,55</text>
<text x="97.1" y="205.3">116,00</text>
<text x="180.1" y="225.4" transform="rotate(-90 180.1 225.4)">7,00</text>
</g>
<text font-size="4.1" x="21" y="293.7">Producto SOLIDWORKS Educational. Solo para uso en la enseñanza.</text>
<text font-size="3.9" x="400.9" y="275.5">A3</text>
<text font-size="2.7" x="276.1" y="285.8">z = 58</text>
<g font-size="2">
<text x="231.8" y="234.6">SI NO SE INDICA LO CONTRARIO:</text>
<text x="231.8" y="237.1">LAS COTAS SE EXPRESAN EN MM</text>
<text x="231.8" y="239.6">ACABADO SUPERFICIAL:</text>
<text x="264.4" y="234.6">ACABADO:</text>
<text x="311.3" y="234.5">REBARBAR Y</text>
<text x="311.3" y="237">ROMPER ARISTAS</text>
<text x="311.3" y="239.5">VIVAS</text>
<text x="342.6" y="236">NO CAMBIE LA ESCALA</text>
<text x="383.3" y="236.2">REVISIÓN</text>
<text x="231.8" y="242.1">TOLERANCIAS:</text>
<text x="233.4" y="244.6">LINEAL:</text>
<text x="233.4" y="247.1">ANGULAR:</text>
<text x="244.3" y="252">NOMBRE</text>
<text x="260" y="251.9">FIRMA</text>
<text x="277.2" y="251.9">FECHA</text>
<text x="329.9" y="251.9">TÍTULO:</text>
<text x="230.6" y="256.1">DIBUJ.</text>
<text x="230.7" y="260.3">VERIF.</text>
<text x="230.4" y="264.4">APROB.</text>
<text x="230.5" y="268.8">FABR.</text>
<text x="285.6" y="272.5">MATERIAL:</text>
<text x="330.1" y="272.5">N.º DE DIBUJO</text>
<text x="285.6" y="285.5">PESO:</text>
<text x="330.1" y="285.6">ESCALA:1:1</text>
<text x="374.5" y="285.6">HOJA 1 DE 1</text>
</g>
</svg>
